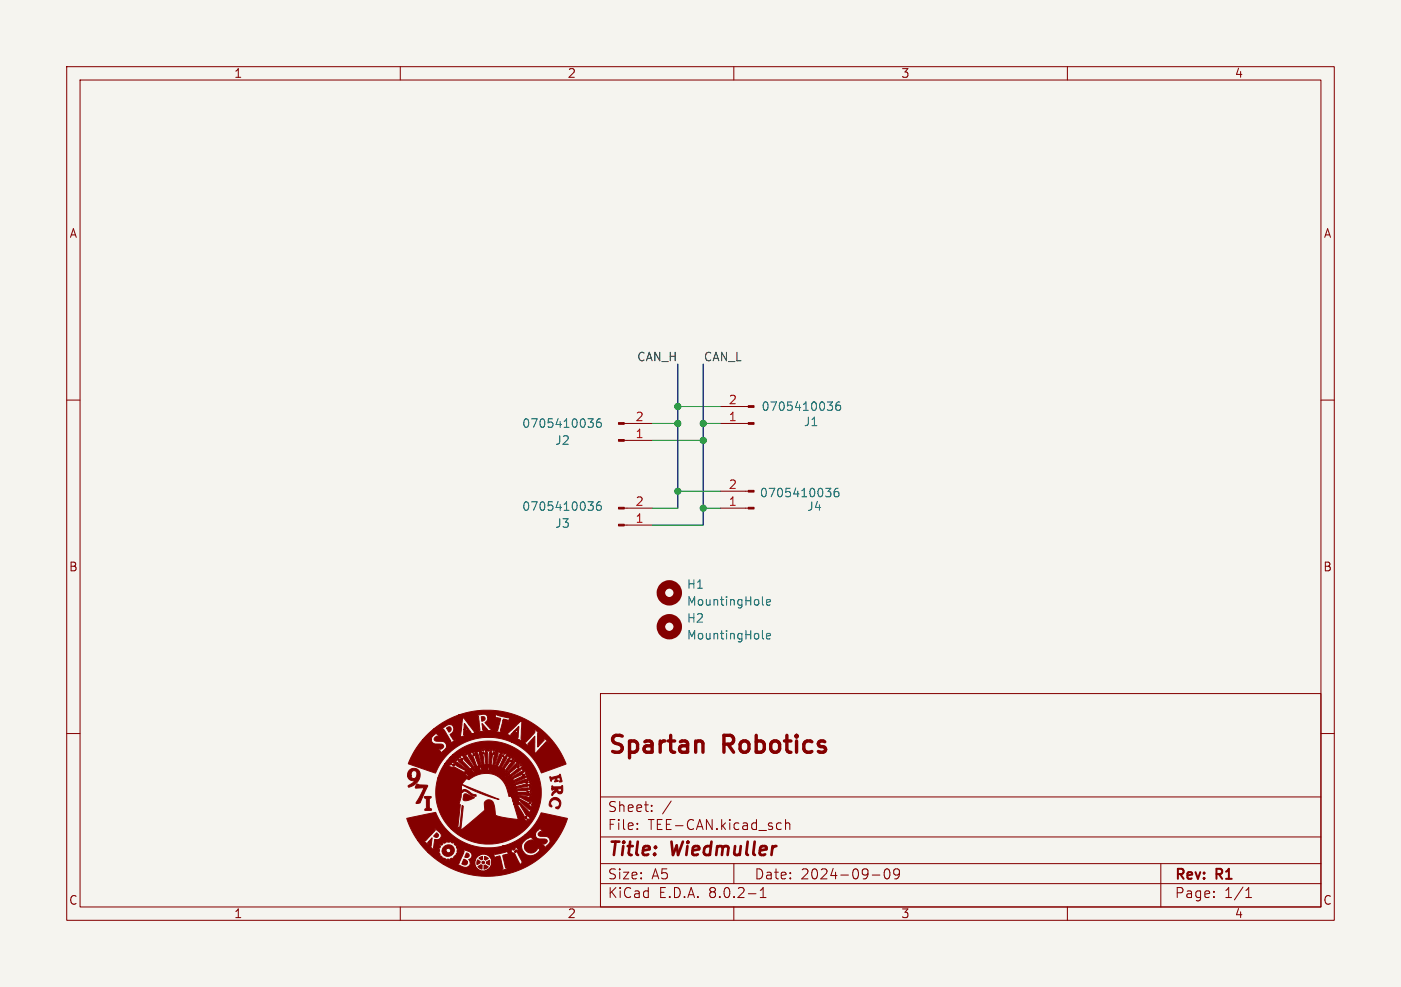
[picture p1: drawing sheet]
<svg xmlns="http://www.w3.org/2000/svg" width="210mm" height="148mm" viewBox="0 0 210 148" stroke-linecap="round" stroke-linejoin="round" font-family="sans-serif">
<path d="M0 0h210v148h-210z" fill="#f5f4ef" stroke="#f5f4ef" stroke-width=".15"/>
<g fill="none" stroke="#840000" stroke-width=".15">
<path d="M10 10h190v128h-190zM12 12h186v124h-186zM60 10v2M110 10v2M160 10v2M10 60h2M198 60h2M93.6 63.5h4.2M93.6 66h4.2M93.6 76.2h4.2M93.6 78.7h4.2M107.9 63.5h4.3"/>
<path d="M107.9 76.2h4.3M107.9 61h4.3M107.9 73.7h4.3M10 110h2M90 104h108v32h-108zM90 119.5h108M198 110h2M60 136v2M90 132.5h108M90 129.5h108M90 125.5h108M95.5 124.2v.2"/>
<path d="M95.5 123.5v.1M97.7 121.5v.2M97.7 120.8v.1M100.6 120.1l-1.3 1.9M110 136v2M110 129.5v3M112.2 134h1.1M114 134.6h.8M114 133.5l.4-.4v1.5M116.7 123.4l.4 .1M117.1 124.3l-.4 .1M117.8 123.5a.37 .37 0 0 1 .6 .1v.8"/>
<path d="M117.8 122.9v1.5M130.8 131.2h1.1M132.7 130.4l.3-.1a.94 .94 0 0 1 0 1.5h-.1a.91 .91 0 0 1-.2-1.4zM134.8 130.9l-.3 .3h-.2l-.3-.3v-.3l.1-.2 .4-.1 .3 .1a.99 .99 0 0 1-.4 1.4h-.3M160 136v2M174 129.5v6.5M182 134.4v.2M182 133.7v.1M186.8 134.6h.8M186.8 133.5l.4-.4v1.5"/>
</g>
<path d="M105 111.1l.3 .1 .1 .3v1.3" fill="none" stroke="#840000" stroke-width=".51"/>
<g fill="#840000" stroke="#840000" stroke-width=".15">
<path d="M61 122.7l4.3-.9a8.5 8.5 0 0 0 10 5.1h2.9l.1 .6 .5 .6-.1 .1h.3a1.43 1.43 0 0 0 1.9-.8l-.2-.3-.3 .4a1 1 0 0 1-1.7-.1 1 1 0 0 1 1-1.4l.1 .1 .2-.1-.2-.2a.32 .32 0 0 0-.2-.3 .32 .32 0 0 0-.4 .2l-.3 .1a1.45 1.45 0 0 0-.7 1.1h-2.9h.1a8.4 8.4 0 0 0 3.3-1.7h1.5a.66 .66 0 0 0 .6 .6h.6a.4 .4 0 0 1 .5 .2 .4 .4 0 0 1-.2 .5l-.1 .1a.13 .13 0 0 0-.2-.1 .13 .13 0 0 0-.1 .1 .13 .13 0 0 0 .2 .1l.1 .2a.15 .15 0 0 0 .1 .2 .15 .15 0 0 0 .2-.2 .88 .88 0 0 0 .5-1.1l-.4-.3-1.2-.1a.39 .39 0 0 1 0-.5 .39 .39 0 0 1 .5-.2l-.4-.5-.5 .5-.2 .5h-1.5a13.3 13.3 0 0 0 2.5-3.3l3.8 .8a3.3 3.3 0 0 1-.7 1.8 12.7 12.7 0 0 1-17.9 5.1h2.1l.2 .1a1.73 1.73 0 0 0 1.5 .3l.3-.4v-.3h.6l.1 .1-.1 .1 .1 .1-.1 .1 .2 .1-.1 .1h.1l-.1 .1 .2 .1v.1h.1v.1h.1l.1 .2 .1-.1v.2l.1-.1 .1 .1 .1-.1 .1 .2 .1-.1 .1 .1 .1-.1 .1 .1 .1-.1h.1v-.1l.2 .1v-.2l.1 .1v-.2l.2 .1v-.2l.1 .1v-.2h.2l-.1-.2h.2l-.1-.1 .1-.1-.1-.1 .2-.1-.1-.1 .1-.1-.1-.1h.1l-.2-.1 .2-.1-.2-.1 .1-.1-.1-.1v-.1h-.1v-.2l-.2 .1 .1-.2h-.2v-.1l-.1 .1-.1-.2-.1 .1-.1-.2h1.2l.1 .3a.23 .23 0 0 0 .2 .3v-.1l.3-.1a.22 .22 0 0 1 .4 .1l.3 1.4a.23 .23 0 0 1 .1 .3 .23 .23 0 0 1-.2 .2l.2 .1 .7-.2v-.2a.34 .34 0 0 1-.4-.4l-.2-.9a.44 .44 0 0 1 0-.5 .44 .44 0 0 1 .5-.2v.2l.2-.1-.1-.5h.5l.1 .1 .4 .2 .7 1.2a.28 .28 0 0 0 .1 .4 .28 .28 0 0 0 .4-.2l-.3-.6a1.43 1.43 0 0 1-.4-1.3 .38 .38 0 0 0-.3-.5 .36 .36 0 0 1-.4 .5v-.4l-.3 .6h-.5l-.1-.1-.1 .1-1.3 .4-1.8-.1-.1 .1v-.1l-.2 .1v-.1l-.1 .1-.2-.1v.1h-.2v.1l-.1-.1v.2l-.2-.1v.2h-.2l.1 .1-.3 .1 .1 .1-.1-.1v.2l-.1 .1 .1 .1h-.2l.1 .2-.1 .1h-.6v-.2l-.2-.2a.66 .66 0 0 0 .4-.8 .66 .66 0 0 0-.7-.5l-.5-.2 .1 .3-.2 .5-.6 1.3-.2-.1-.1 .2h-2.1l-1.2-.9-1-.9 1.4 .1a.27 .27 0 0 1 .4 .1 .27 .27 0 0 1-.2 .4h.2a.26 .26 0 0 1 .3 .1 .26 .26 0 0 1-.1 .3h.1a.31 .31 0 0 1 .3-.1 .31 .31 0 0 1 .2 .3l.2-.2h.3l.1 .2 .1-.2 .3-.1 .2 .1a.36 .36 0 0 1 .4-.5v-.2l.3-.3a.28 .28 0 0 1-.2-.2 .28 .28 0 0 1 .2-.3 .28 .28 0 0 1-.3-.2 .28 .28 0 0 1 .2-.3 .31 .31 0 0 1-.4-.1 .31 .31 0 0 1-.1-.4 .28 .28 0 0 1-.4 .1 .28 .28 0 0 1-.1-.3 .34 .34 0 0 1-.4 .2 .34 .34 0 0 1-.3-.2 .3 .3 0 0 1-.1 .3 .3 .3 0 0 1-.4-.1v.2l-.2 .2h-.2h-.1a.31 .31 0 0 1 .1 .4 .31 .31 0 0 1-.4 .2 .3 .3 0 0 1 .3 .3 .3 .3 0 0 1-.3 .2h-1.4l-1.6-1.8h.9l.7 .6a.94 .94 0 0 1 .5-.9l.1-.1-.2 1.1a.44 .44 0 0 0 .4 .7h.1a2.27 2.27 0 0 1 0-1.5h.1h.5a.63 .63 0 0 0 .4-.6 .63 .63 0 0 0-.3-.6l-.6-.4-.1 .1 .1 .1-1.4 1.6-.2-.1h-1a11.2 11.2 0 0 1-1.6-3.3z"/>
<path d="M67.5 113.5l.4-.3h1.8l1.3 1.9 .2-.2h3.4l.2 .1 .4-.8a1.4 1.4 0 0 1 .7-.9l-.1-.5-.1 .3h-.2v-.3l-.3 .3v.5l-.6 1.3h-3.4l-.4-.6a2.25 2.25 0 0 1-.6-1.3l-.1-.1h.4l.1 .3a1.46 1.46 0 0 1 .7 1.1l.2 .6 .2-.1 2.6 .1 .5-1.6 .3-.4v-.3l-.2 .2h-.1v-.2l-.1 .1v.3l-.6 1.8h-2.4l-.1-.3a2.15 2.15 0 0 1-.3-1.6l-.2-.3h.3l.3 .4 .4 1.8 .2-.1-.4-1.9h.3l.2 .4 .2 1.5 1.2 .1 .1-.4a2.57 2.57 0 0 1 .4-1.6l-.1-.4-.1 .3-.2-.1 .1-.3a.48 .48 0 0 0-.2 .8l-.2 1.6h-.8l-.2-1.6 .2-.5h.2a4.3 4.3 0 0 1 .1 2v.1a.17 .17 0 0 0 .2 0 .17 .17 0 0 0 0-.3l.1-1.5 .1-.3-.1-.2a.17 .17 0 0 1-.2 .2 .17 .17 0 0 1-.1-.3l-.1 .3h-.2l-.3-.3 .1 .2-.2 .1-.1-.2-.1 .4h-.3v-.3l-.2-.1 .1 .2-.1 .1-.2-.1h-.1h-.4v.3h-.2l-.1-.3-.2 .3h-.5a.18 .18 0 0 1 0 .3 .18 .18 0 0 1-.2 0 .18 .18 0 0 1-.1-.2v.2h-1.8a7.9 7.9 0 0 1 9.9-.7 7.9 7.9 0 0 1 2.7 9.5 8 8 0 0 1-12.9 2.2l1 .1 .3-.3 .4-3.2 .1 .1-.3 3.6 3.3-2.7 .3-.3v-.2a1.19 1.19 0 0 1 .1-1.2 .86 .86 0 0 1 .9 0 .86 .86 0 0 1 .4 .8l.2 1.3a11.7 11.7 0 0 0 3.4 .7l-.7-2.3h.5l.5 .9a1.82 1.82 0 0 1 .6 1.4l.4 .3v-.4h.2l.1 .3a.5 .5 0 0 0 .1-.5 .5 .5 0 0 0-.5-.3l-1.1-1.8-.2-.1-.1 .2h-.5l-.1-.5h.6l.4 .2 1.2 1.2 .2 .4h.3l-.2-.1a.14 .14 0 0 1 .1-.2 .14 .14 0 0 1 .2 .1v-.2l-.5-.2-1.1-1-.2-.4h-.3a.15 .15 0 0 1 .2 .2 .15 .15 0 0 1-.3 0h-.6l-.2-.5h.9l.6 .4a2.93 2.93 0 0 1 1.4 .9l.3-.1-.2-.1v-.1h.3l-.3-.3a4.6 4.6 0 0 1-1.9-.9l-.2 .2h-.9v-.2h-.4a5 5 0 0 0-1.6-2.9 3.8 3.8 0 0 0-4.4 .4l-.4-.1-.7 .8 5.6 2.3-.8-.2a26.4 26.4 0 0 1-4.8-2.1v1.1a.82 .82 0 0 1 1.3 .2l.5 .2 .4 .1v.2l-.6-.1-1.1-.7-.2 .1-.2 .1h-.1l-.1 .7-.3 1.1 .2 .1-.4 3.5h-1a7.6 7.6 0 0 1-2-7.6l4.6 .1a6 6 0 0 1 3-1 3.7 3.7 0 0 1 3.3 3.5l-.1-.6h.4l.1 .4 .1-.1a.3 .3 0 0 0 0-.3 .3 .3 0 0 0-.3-.1h-.3l-.1-.2a.26 .26 0 0 1-.1-.4 .26 .26 0 0 1 .4 0l.1 .2h.1a.36 .36 0 0 0-.1-.4 .36 .36 0 0 0-.5 .1l-.4-.6a.28 .28 0 0 1 .3-.2 .28 .28 0 0 1 .3 .3h.1l-.2-.3a.19 .19 0 0 0-.1-.2 .19 .19 0 0 0-.2 .1l-.3 .1-.2-.2a.26 .26 0 0 1-.1-.4 .27 .27 0 0 1 .5 .2l.1-.1-.4-.4-.3 .4-.4-.2a.29 .29 0 0 1-.3-.2 .29 .29 0 0 1 .2-.4l.4 .2v-.1l-.5-.3-.2 .3a.14 .14 0 0 1 0 .2 .14 .14 0 0 1-.2-.1l-.3-.1a.27 .27 0 0 1-.3-.1 .27 .27 0 0 1 0-.3l.5 .1v-.1l-.7-.2v.5h-.9a.18 .18 0 0 1-.1-.3 .18 .18 0 0 1 .3-.1h.2v-.1l-.7 .1 .1 .4-1 .2-.1-.3 .5-.2-.4 .1a.24 .24 0 0 0-.2 .2 .24 .24 0 0 0 .1 .2l-.4 .3a.28 .28 0 0 1-.3 .1 .28 .28 0 0 1-.2-.2l.3-.3v-.1l-.5 .3 .2 .4-.2 .2h-4.6l.3-.6h3.8l.4 .5 .1-.1-.3-.4 .6-.3a.21 .21 0 0 1 .4 0 .21 .21 0 0 1-.2 .3l-.1 .1 .2-.1a.29 .29 0 0 0 .3-.2 .29 .29 0 0 0-.2-.3l.8-.3a.2 .2 0 0 1 .3 .2 .2 .2 0 0 1-.2 .2l-.3 .1h.4a.3 .3 0 0 0 .3-.2 .3 .3 0 0 0-.1-.4h1.1v.4h-.5h.7v-.4l1 .2a.3 .3 0 0 1-.1 .3 .3 .3 0 0 1-.4 0h-.1l.6 .2 .2-.5 .9 .4-.1 .1a.28 .28 0 0 1-.2 .3 .28 .28 0 0 1-.3-.2l-.1 .1a.37 .37 0 0 0 .6 .1l.2-.2 .7 .7-.5 .2-.3-.3a.32 .32 0 0 0 .3 .3 .32 .32 0 0 0 .3-.1h.2l.4 .7-.4 .1-.2-.3h-.1l.2 .4 .6-.2 .2 .6a.22 .22 0 0 1-.1 .3 .22 .22 0 0 1-.3-.1l-.1-.2h-.1a.32 .32 0 0 0 .1 .4 .32 .32 0 0 0 .4-.1h.2l.1 .8h-.1a.31 .31 0 0 1-.4-.3l-.1-.1 .1 .5 .8-.1v.1l1.5 .3 .4 .2 .3-.1a.17 .17 0 0 1-.3-.1 .17 .17 0 0 1 .2-.2l-2.3-.2-.1-.5h.3v.2h1.4a.63 .63 0 0 0 .7 .1l-.2-.2 .1-.1 .2 .1a.45 .45 0 0 0-.4-.3 .45 .45 0 0 0-.4 .2h-1.7l-.1-.4h.3l.1 .2 1.6-.3 .4 .1 .1-.1-.2-.1v-.1h.3l-.1-.1-.2-.1-.5 .2-1.8 .3-.1-.5h.3a.26 .26 0 0 0 .1 .2 .26 .26 0 0 0 .3 0l1.1-.3a.47 .47 0 0 0 .5 .1 .47 .47 0 0 0 .3-.4 .18 .18 0 0 1-.2 .1 .18 .18 0 0 1-.2-.1l.3-.2h-.3a.35 .35 0 0 0-.5 .2l-1.7 .4-.2-.4h.3l.1 .2 1.5-.6a.46 .46 0 0 0 .6-.3 .16 .16 0 0 1-.2 .2 .16 .16 0 0 1-.1-.2 .16 .16 0 0 1 .1-.2l-2 .9h-.3l-.3-.5h.3l.2 .2 1.2-.6h.6l.3-.3h-.4v-.1l.3-.1v-.1a.46 .46 0 0 0-.8 .3l-1.4 .7h-.3l-.2-.4h.3l.1 .2 1.4-.9 .4-.1v-.1a.16 .16 0 0 1-.2-.1 .16 .16 0 0 1 .2-.2 .45 .45 0 0 0-.6 .4l-1.3 .8h-.3l-.4-.4h.4l.2 .2 .7-.6a1.32 1.32 0 0 1 .9-.5l.1-.4-.2 .2-.1-.1 .1-.3h-.1a.59 .59 0 0 0-.5 .6l-1.1 .9h-.4l-.4-.3h.4l.2 .1 1.1-1.2 .4-.2 .1-.3-.3 .2v-.3l-1.5 1.7h-.4l-.5-.3h.5l.2 .1 .2-.2a2.67 2.67 0 0 1 1.1-1.2v-.3a.16 .16 0 0 1-.2 .1 .16 .16 0 0 1-.1-.2 .16 .16 0 0 1 .3-.1 .46 .46 0 0 0-.6 .6l-.9 1.2h-.5l-.7-.3 1 .1 .8-1.4 .4-.3v-.1l-.2 .1-.1-.1 .1-.2a.4 .4 0 0 0-.4 .5l-.8 1.4h-.8a5.8 5.8 0 0 0-4.6 .9h-3.8l.7-1.4h.7l.1 .3 .2 .1a1.47 1.47 0 0 1 1.3 .5l.7 .3 .3-.2-.7-.3a1.75 1.75 0 0 1-1.1-.9l-.6-.1 .1 .1a.15 .15 0 0 1 0 .3 .15 .15 0 0 1-.2-.1l-.1-.1v.1h-.7l.4-.5h1.1l1.4 1a.67 .67 0 0 0 .7 .3l-1.3-1.1-.4-.5h-.3l.3 .2-.1 .1h-1.4l.5-.5h1.2l.1 .2a.58 .58 0 0 0 .6 .4l1.1 1.1 .3-.1-.7-.7a2.17 2.17 0 0 1-.8-1.2h-.5a.22 .22 0 0 1 .3 .1 .22 .22 0 0 1-.1 .3l-.3-.2z"/>
<path d="M63.6 119.4h.7a.19 .19 0 0 1 .3 .2 .19 .19 0 0 1-.2 .2v.9a.45 .45 0 0 0 .3 .7l-.1 .1a.97 .97 0 0 1-.9-.1 .56 .56 0 0 0 .2-.6v-.6a.38 .38 0 0 0-.3-.6z"/>
<path d="M82.6 119.9a.87 .87 0 0 1 1.3 .1 .87 .87 0 0 1-.3 1.3l-.3-.2a.61 .61 0 0 0 .6-.7 .61 .61 0 0 0-.8-.5 .57 .57 0 0 0-.5 .4 .57 .57 0 0 0 .1 .6 .36 .36 0 0 1-.4-.1 .36 .36 0 0 1 .1-.5z"/>
<path d="M62.5 117.6l1.3 .1a.22 .22 0 0 1 .3 .1 .22 .22 0 0 1-.1 .3l-.8 1.9a.57 .57 0 0 1-.8 .5l1.2-2.4-1.3 .1v-.2z"/>
<path d="M82.7 117.9l.4 .1a1.29 1.29 0 0 0 1.1-.1l.1-.1a1.38 1.38 0 0 1-.2 1.2 .47 .47 0 0 1-.6-.3l-.5 .3-.2 .3a.53 .53 0 0 1 .4-.8l.2-.2h-.5l-.1 .2-.1-.2h.9a.32 .32 0 0 0 .3 .5 .32 .32 0 0 0 .2-.5h-1.4z"/>
<path d="M61.3 115.5a.98 .98 0 0 1 1.3-.1 .98 .98 0 0 1 .3 1.3 1.98 1.98 0 0 1-1.7 1.3 .21 .21 0 0 1 0-.2 .21 .21 0 0 1 .2-.1l.8-.6a.91 .91 0 0 1-1.1-.7v-.1h.5a.43 .43 0 0 0 .5 .4 .43 .43 0 0 0 .4-.5 .47 .47 0 0 0-.4-.6 .47 .47 0 0 0-.5 .6v.1h-.5v-.4z"/>
<path d="M82.4 116.5h.4a1.59 1.59 0 0 0 1.2-.4l.2 .8a.22 .22 0 0 1 0 .3 .22 .22 0 0 1-.3 .1l-.1-.1 .2-.2a.26 .26 0 0 0 0-.3 .26 .26 0 0 0-.4 0h-.2l.1 .3h.1l.1 .1-.6 .1a.23 .23 0 0 0 .2-.2 .23 .23 0 0 0-.2-.2h-.1a.3 .3 0 0 0-.4 .3h-.1z"/>
<path d="M64 110.2l.9-.8 1.6-.1 .9 1.6a.29 .29 0 0 1 0 .5h.1l.8-.4-.1-.1h-.1a.57 .57 0 0 1-.5-.5h1.3v.1l.8-.2a.41 .41 0 0 1-.2-.6v-.3h.2a.14 .14 0 0 0 .2 .1 .14 .14 0 0 0 0-.2 .14 .14 0 0 0-.2 0l-.2 .1 .1-.9 1 1.4-.1 .2h5.4l.8 .3v-.1a.3 .3 0 0 1 .2-.5l.1-.1h.3a.14 .14 0 0 0 .1 .1 .14 .14 0 0 0 .2-.1l-.2-.2-.4 .2 .8-.8-.1 1.7-.3 .1 .8 .4 .1-.1a1.26 1.26 0 0 1-.2-1.1l.1-1.7-.1-.1-1.9 1.8h-.2l-.1 .2h-5.4l.6-.2h4h-4l.2-.1v-.1h-.3l-1.5-2.1a.2 .2 0 0 0-.2 .1 .2 .2 0 0 0 0 .2l-.3 2.4-1.4 .1a.24 .24 0 0 1-.1-.3 .24 .24 0 0 1 .2-.2 .69 .69 0 0 0 .3-.9 .69 .69 0 0 0-.9-.3l-1 .7h-1.2l.4-.3a12.7 12.7 0 0 1 3.5-1.9h2.7v.2h.2l.2 1.8a.25 .25 0 0 1 .1 .3 .25 .25 0 0 1-.3 .1v.1l.9-.1-.1-.1h-.1l-.1-1 .7 .8a.48 .48 0 0 0 .6 .2l.2-.1a1.09 1.09 0 0 1-.8-.6l-.3-.5 .4-.3v-.4h1.5a.29 .29 0 0 1 .4 .1 .29 .29 0 0 1 0 .4l-.3 1.1a.24 .24 0 0 1-.1 .3 .24 .24 0 0 1-.3 0 .87 .87 0 0 0 .9 .4v-.2l-.2-.1 .4-1.6h.1h-.1l.1-.2 .6 .2v.1a.42 .42 0 0 0 .3-.5v-.1a.87 .87 0 0 1-.9 0l-1-.2v-.2h-.2l-.1 .5h-1.1l-.1-.2a1.12 1.12 0 0 0-1.2-.2h-3a12.7 12.7 0 0 1 16.1 7.4l-3.7 1.3a8.4 8.4 0 0 0-4.5-4.6h1.8l.5 .5a.12 .12 0 0 0 .2 .1 .12 .12 0 0 0 .1-.2 .12 .12 0 0 0-.2-.1l1.1-1.2-.1 2.3a.14 .14 0 0 0 .1 .2 .14 .14 0 0 0 .2-.1l1.3-1.4a.23 .23 0 0 1 .1-.2 .23 .23 0 0 1 .3 .1h.1l-.6-.6a.15 .15 0 0 0-.1 .1 .15 .15 0 0 0 .1 .2l-1 1v-2.1a.53 .53 0 0 0-.6-.5l.1 .1a.4 .4 0 0 1-.2 .7l-1.1 1.1-.2-.1-.1 .1h-1.8a8.7 8.7 0 0 0-11.5 4.6l-4-1.4a12.2 12.2 0 0 1 2.2-3.6h1.2l.1 .3 .3 .3 .8 .1a.42 .42 0 0 1 .7 .3 .42 .42 0 0 1-.7 .4v.1l.3 .3a.14 .14 0 0 0 .1 .2 .14 .14 0 0 0 .1-.2h.1a.87 .87 0 0 0 .5-1.1l-.1-.1a1.32 1.32 0 0 0-1.3-.3 .38 .38 0 0 1-.4-.5 .38 .38 0 0 1 .6-.2v-.2l-.4-.4-.6 .6-.1 .4h-1.2z"/>
<path d="M71.6 129.9h.1a.47 .47 0 0 1 .6-.1l-.1 .5z"/>
<path d="M72.6 129.8l.1-.1 .5 .3-.7 .3z"/>
<path d="M72.9 129.2l.5-.2a.52 .52 0 0 1-.1 .7l-.4-.3z"/>
<path d="M71.6 128.9a.35 .35 0 0 1 .4 .5l-.5 .3v-.4z"/>
<path d="M72.6 128.4l.6 .3-.1 .1a.25 .25 0 0 1-.4 .1 .25 .25 0 0 1-.1-.3z"/>
<path d="M71.8 128.7l.5-.3v.5a.39 .39 0 0 1-.5-.2z"/>
<path d="M69.5 128.8a.42 .42 0 0 1 .5 .4 .36 .36 0 0 1-.2 .5 .36 .36 0 0 1-.5-.1l-.1-.1z"/>
<path d="M69.9 127.9a.37 .37 0 0 1 .4 .5 .37 .37 0 0 1-.6 .2z"/>
<path d="M77.2 127.6l.3-.1v.2l-.3 .1 .2-.1v-.2v.2v-.2l-.1 .2v-.1l-.1 .2z"/>
<path d="M66.5 127a.89 .89 0 0 1 1.6 .3 .89 .89 0 0 1-1.1 1.1 .81 .81 0 0 1-.7-.8h.5l.4 .3 .3-.1v-.4a.37 .37 0 0 0-.4-.2 .37 .37 0 0 0-.3 .4h-.5l.1-.4z"/>
<path d="M65.4 124.9h.1a.36 .36 0 0 1 .1 .6 .36 .36 0 0 1-.6-.1z"/>
<path d="M69.6 119.1a.68 .68 0 0 1 .8 .2l.7 .3a2.24 2.24 0 0 1-1.5 .5l-.1-.1a.88 .88 0 0 1 .1-.9z"/>
<path d="M78.7 122.5h.1v.2l.1-.2v.2v-.2h-.2a.15 .15 0 0 1 .3 0 .15 .15 0 0 1-.2 .2 .15 .15 0 0 1-.1-.2l.1 .2z"/>
<path d="M79.4 120.4h.1v.1h-.2h.2l-.2-.1h.2z"/>
<path d="M79 118.7a.12 .12 0 0 1 .2 0 .12 .12 0 0 1 0 .2 .12 .12 0 0 1-.2-.1h.2z"/>
<path d="M78.9 117.3l.1-.1a.13 .13 0 0 1 .1 .2 .13 .13 0 0 1-.2 0l.2-.1-.2 .1 .1-.1-.1 .1 .1-.1-.2 .1z"/>
<path d="M78.4 116.1a.13 .13 0 0 1 .2 0 .13 .13 0 0 1 0 .2 .13 .13 0 0 1-.2 0l.2-.1h-.2h.2z"/>
<path d="M77.6 114.9a.12 .12 0 0 1 .2 .1 .12 .12 0 0 1-.2 .1l.2-.2-.2 .2 .1-.2-.1 .1z"/>
<path d="M67.9 114.6l.2 .2-.2-.2a.16 .16 0 0 1 .3 .1 .15 .15 0 0 1-.2 .2 .15 .15 0 0 1-.1-.2l.1 .1-.1-.1 .1-.1 .1 .2z"/>
<path d="M76.6 114.1a.13 .13 0 0 1 .1-.1 .13 .13 0 0 1 .1 .2 .13 .13 0 0 1-.2 0l.2-.1-.2 .1 .1-.1-.1 .1 .1-.1z"/>
<path d="M69.2 113.7a.14 .14 0 0 1 .2 .1 .14 .14 0 0 1-.1 .2 .14 .14 0 0 1-.2-.1l.2 .1-.2-.1h.2l-.2-.1 .3 .1z"/>
<path d="M75.3 113.2a.12 .12 0 0 1 .2 .1 .12 .12 0 0 1 0 .1 .12 .12 0 0 1-.2 0h.2l-.1-.2-.1 .2z"/>
<path d="M71 113.1a.13 .13 0 0 1 .2 .1 .13 .13 0 0 1-.2 .1l.1-.2-.1 .1 .1-.1-.1 .2z"/>
<path d="M74 112.9h.1v.2h-.1l.1-.2-.1 .2 .1-.2-.2 .1 .1-.1-.1 .1z"/>
<path d="M72.4 112.9l.1 .1-.1-.2h.1v.2l-.1-.2a.12 .12 0 0 1 .2 .1 .12 .12 0 0 1-.2 .1 .12 .12 0 0 1-.1-.1l.2 .1z"/>
<path d="M66.9 109.2a.37 .37 0 0 1 .7 0 .37 .37 0 0 1-.3 .5z"/>
<path d="M72.2 107.5a.36 .36 0 0 1 .5 .1 .36 .36 0 0 1-.3 .5h-.2z"/>
<path d="M92.7 63.4h.9v.2h-.9z"/>
<path d="M92.7 65.9h.9v.3h-.9z"/>
<path d="M92.7 76.1h.9v.2h-.9z"/>
<path d="M92.7 78.6h.9v.3h-.9z"/>
<path d="M112.2 60.8h.8v.3h-.8z"/>
<path d="M112.2 63.4h.8v.2h-.8z"/>
<path d="M112.2 73.5h.8v.3h-.8z"/>
<path d="M112.2 76.1h.8v.2h-.8z"/>
<circle cx="72.4" cy="129.3" r=".2"/>
<circle cx="77.7" cy="120.6" r=".1"/>
<circle cx="77.8" cy="119.6" r=".08"/>
</g>
<path d="M88.1 62.8h.8l-.4 .5 .4 .1v.4l-.2 .3h-.4M88.1 75.3h.8l-.4 .4 .4 .2v.4l-.2 .2h-.4M90 62.8a.5 .5 0 0 0-.6 .6v.4l.1 .2 .4 .1 .2-.1v-.5l-.1-.1-.4-.1-.2 .2M90 75.3a.5 .5 0 0 0-.6 .5v.5l.1 .2h.4l.2-.1v-.4l-.1-.2-.4-.1-.2 .3M123.8 73.2h.7l-.4 .5 .4 .1v.5l-.2 .2h-.4M124 60.3h.8l-.4 .5 .3 .1 .1 .4-.2 .2h-.4M125.6 73.2a.5 .5 0 0 0-.6 .6v.5l.2 .1 .3 .1 .2-.1 .1-.5-.2-.1-.3-.1-.3 .2M125.9 60.3a.5 .5 0 0 0-.6 .5v.5l.1 .2h.4l.1-.1 .1-.4-.1-.2h-.4l-.2 .2M114.3 95.6l.2 .2M114.3 90.6l.2 .1M114.9 95.4l.6-.1-.1-.3h-.3l-.2 .2 .1 .6h.4M114.9 90.3l.6-.1-.1-.2-.3-.1-.2 .2 .1 .6h.4" fill="none" stroke="#006464" stroke-width=".15"/>
<g fill="none" stroke="#840000" stroke-width="1.3">
<circle cx="100.3" cy="88.9" r="1.27"/>
<circle cx="100.3" cy="94" r="1.27"/>
</g>
<path d="M97.8 63.5h3.8M97.8 66h7.6M97.8 76.2h3.8M97.8 78.7h7.6M101.6 61h6.3M101.6 73.7h6.3M105.4 63.5h2.5M105.4 76.2h2.5" fill="none" stroke="#009600" stroke-width=".15"/>
<path d="M101.6 54.6v21.6M105.4 54.6v24.1" fill="none" stroke="#101e94" stroke-width=".2"/>
<g fill="#009600" stroke="#009600" stroke-width=".15">
<circle cx="105.4" cy="66" r=".46"/>
<circle cx="101.6" cy="63.5" r=".46"/>
<circle cx="101.6" cy="61" r=".46"/>
<circle cx="105.4" cy="63.5" r=".46"/>
<circle cx="101.6" cy="73.7" r=".46"/>
<circle cx="105.4" cy="76.2" r=".46"/>
</g>
<g font-size="3.5" fill="#840000">
<text x="91" y="113.7">Spartan</text>
<text x="108.6" y="113.7">Robotics</text>
</g>
<g font-size="2.8" fill="#840000">
<text x="91" y="128.9">Title:</text>
<text x="100.7" y="128.9">Wiedmuller</text>
</g>
<g font-size="2.1" fill="#840000">
<text x="91" y="124.7">File:</text>
<text x="91" y="122">Sheet:</text>
<text x="97.1" y="124.7">TEE-CAN.kicad_sch</text>
<text x="91" y="134.9">KiCad</text>
<text x="91" y="132.1">Size:</text>
<text x="97.7" y="132.1">A5</text>
<text x="98.7" y="134.9">E.D.A.</text>
<text x="106.3" y="134.9">8.0.2-1</text>
<text x="113" y="132.1">Date:</text>
<text x="120" y="132.1">2024-09-09</text>
<text x="176" y="132.3">Rev:</text>
<text x="176" y="134.9">Page:</text>
<text x="182.4" y="132.3">R1</text>
<text x="183.5" y="134.9">1/1</text>
</g>
<g font-size="1.8" fill="#840000">
<text x="35" y="11.9">1</text>
<text x="85" y="11.9">2</text>
<text x="135" y="11.9">3</text>
<text x="185" y="11.9">4</text>
<text x="10.3" y="35.9">A</text>
<text x="198.4" y="35.9">A</text>
<text x="10.3" y="85.9">B</text>
<text x="198.3" y="85.9">B</text>
<text x="10.3" y="135.9">C</text>
<text x="35" y="137.9">1</text>
<text x="85" y="137.9">2</text>
<text x="135" y="137.9">3</text>
<text x="185" y="137.9">4</text>
<text x="198.3" y="135.9">C</text>
</g>
<g font-size="1.8" fill="#0f0f0f">
<text x="95.4" y="54.3">CAN_H</text>
<text x="105.4" y="54.3">CAN_L</text>
</g>
<g font-size="1.8" fill="#006464">
<text x="78.2" y="64.4">0705410036</text>
<text x="114.1" y="61.8">0705410036</text>
<text x="120.4" y="64.1">J1</text>
<text x="83.1" y="66.9">J2</text>
<text x="78.2" y="76.8">0705410036</text>
<text x="113.8" y="74.8">0705410036</text>
<text x="120.9" y="76.8">J4</text>
<text x="83.1" y="79.3">J3</text>
<text x="102.9" y="88.5">H1</text>
<text x="102.9" y="93.6">H2</text>
<text x="102.9" y="91">MountingHole</text>
<text x="102.9" y="96.1">MountingHole</text>
</g>
<g font-size="1.8" fill="#a90000">
<text x="95.2" y="65.8">1</text>
<text x="95.2" y="63.2">2</text>
<text x="109.1" y="63.2">1</text>
<text x="109.1" y="60.7">2</text>
<text x="95.2" y="75.9">2</text>
<text x="109.1" y="75.9">1</text>
<text x="109.1" y="73.4">2</text>
<text x="95.2" y="78.5">1</text>
</g>
</svg>
